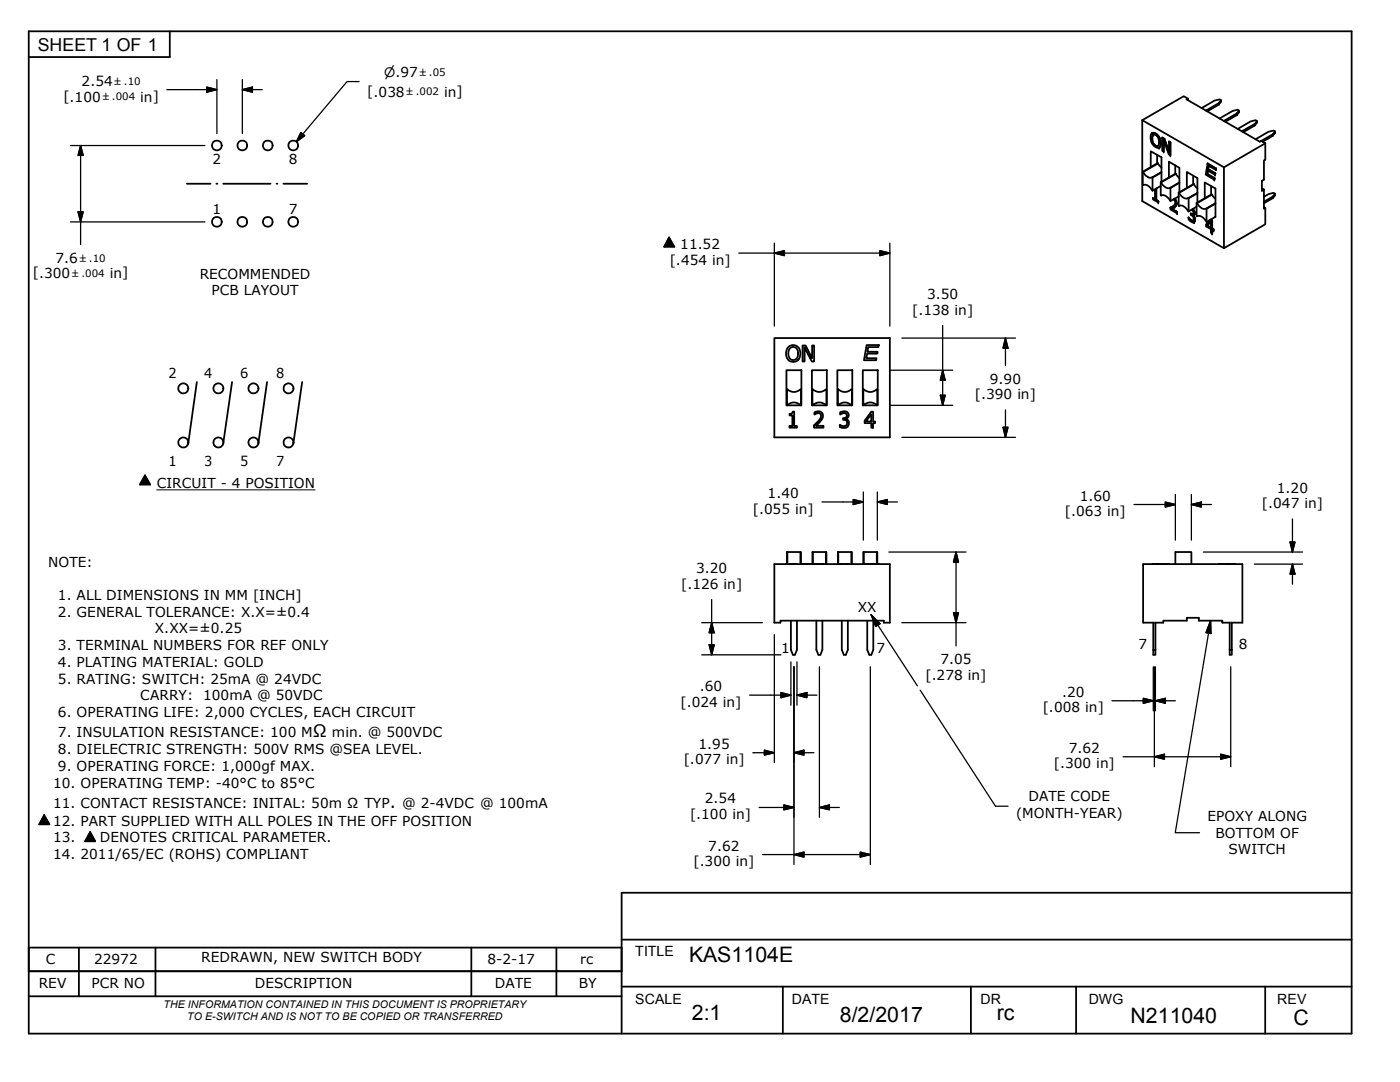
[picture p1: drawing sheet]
<svg xmlns="http://www.w3.org/2000/svg" width="279mm" height="216mm" viewBox="0 0 279 216" stroke-linecap="round" stroke-linejoin="round" font-family="sans-serif">
<g fill="none" stroke="#000" stroke-width=".36">
<path d="M5.7 6.2h264v200h-264zM33.9 6.2v5.2h-28.2M237.1 19.7l-.3 .1 14.6 8.5 .3-.2M237.1 19.7v.3M237.1 19.7l-.9-.5-8.2 4.8M243.7 20l-.3-.2-1 .3-2.6 1.5M37.3 36.7h4.7M43.2 36.7h.2M44.6 36.7h9.4M55.2 36.7h.2M56.6 36.7h4.7M228 24l16.3 9.4"/>
<path d="M228 24v16.1l16.3 9.4M228 34.3v2.6a1.67 1.67 0 0 1 2 1.2l1.6-1M228 34.3h.1M228.1 34.3a1.74 1.74 0 0 0 1.9 1.1M229.7 33.4v-3.2l2.1 1.2v4.9M229.9 26.6a1.78 1.78 0 0 1 1.7 2.2v.1a.66 .66 0 0 1-.6 .6 .66 .66 0 0 1-.7-.4 2.08 2.08 0 0 1-.4-2.5zM230 26.5a1.82 1.82 0 0 1 1.6 2.2l-.2 .7M230 35.4h.1M230.1 39.5v.3l1.1 .6v-.3l-.4-.2v-2.3v2.3l.4 .2v.3M230.1 39.5l.4 .3M230.1 26.9a1.03 1.03 0 0 1 1.2 1.1v.2a.75 .75 0 0 1-.3 1 1.49 1.49 0 0 1-.9-2.3zM230.2 26.9a1.46 1.46 0 0 0 .9 2.2"/>
<path d="M230.3 37.9l.2 .1v1.8l-.4-.3M230.9 30.9v1.7M231.1 32.6l.7 .8M231.1 32.6l-3 1.7M231.1 32.6l-3.1 1.7M231.4 29.4l-.1 .1M231.6 36.4h.1M231.6 36.4v2.6h.2M231.7 36.4a1.68 1.68 0 0 0 1.9 1.1M231.7 39a1.7 1.7 0 0 1 1.9 1.1l1.6-.9M231.8 34.4l-1.8 1v2.7M231.8 34.3l-1.8 1.1"/>
<path d="M231.9 27.5l.5 .2 .9 2.6M231.9 27.5l.5 .2 .9 2.6v-2.1l.3 .2v2.6l-.3-.2-1.1-2.8v2.2l-.3-.1zM232.2 28v2.2M233.3 35.4v-3.1l2.1 1.2v4.9M233.3 28.2l.3 .2v2.6M233.6 37.5h.1M234.2 39.8l.3 .4a.81 .81 0 0 1-.7 1.1l-.2 .1M234.5 33v1.7M234.7 34.7l-3 1.7M234.7 34.7l-3.1 1.7M234.7 34.7l.7 .8M235.2 38.4l.1 .1"/>
<path d="M235.2 38.4v2.6l.1 .1M235.3 38.5a1.6 1.6 0 0 0 1.8 1M235.4 36.5l-1.8 1v2.6M235.4 36.4l-1.8 1.1M236.9 37.5v-3.2l2.1 1.2v4.9M237.1 39.5l.1 .1M238.1 35.1v1.6M238.3 36.7l-3 1.8M238.3 36.7l-3.1 1.7M238.3 36.7l.7 .9M239 38.6l-1.8 1v2.6M239 38.5l-1.9 1"/>
<path d="M240.4 39.6v-3.2l2.2 1.2-.1 5.7M241 32.6l1.7 1v.3l-1.5-.8-.1 .7 1.4 .8v.3l-1.4-.8-.2 .6 1.5 .9-.1 .3-1.7-1.1zM241 32.6l1.7 1M241.1 34.1l-.2 .6 1.5 .9-.1 .3M241.1 33.8h.1M241.1 33.8l1.4 .8v.3M241.2 33.1l-.1 .7M241.7 37.1v1.7M241.9 38.8l-3 1.7M241.9 38.8l-3.1 1.7M241.9 38.8l.7 .9M242.7 33.9h.1"/>
<path d="M242.7 33.6v.3M243.2 20.6v.3M243.2 20.6l-2.6 1.5M243.2 20.6l.5-.6v.3l-.5 .6M243.2 20.9l-2.3 1.3M244.3 33.4v16.1M246.8 22.6v.4M246.8 22.6l-2.6 1.5M246.8 22.6l.5-.5v.3l-.5 .6M246.8 23l-2.3 1.3M247.3 22.1l-.3-.2-1 .2-2.6 1.5M250.4 24.7v.3"/>
<path d="M250.4 24.7l-2.6 1.5M250.4 24.7l.4-.6v.4l-.4 .5M250.4 25l-2.3 1.4M250.8 24.1l-.2-.1-1 .2-2.6 1.5M251.7 28.1l.8 .5M251.8 37.6l.4 .2M252.2 37.8v3.9l.3-.2M252.5 28.6l-8.2 4.8M252.5 28.6v3.3l-.3 .1v3.9l-.4 .2v2l.4-.3M254 27.1l-2 1.2M254 26.8v.3M254 39.2v.3"/>
<path d="M254 39.2l-1.8 1.1M254 26.8l-2.3 1.3M254 39.2l.5-.5v.3l-.5 .5M254 26.8l.5-.6v.3l-.5 .6M254 39.5l-1.8 1.1M254.5 38.7l-.4-.2-.9 .2-1 .6M254.5 26.2l-.4-.1-.9 .2-2.6 1.5M133.5 47.4l1.1 1.8h-2.1zM233.8 41.7l1.1 .6v.3M233.9 41.3l-.3 .1M234.7 41h.1M234.7 41l.1-.8-.4-.6a1.16 1.16 0 0 1 .4 1.2 1.16 1.16 0 0 1-1 .9l1.1 .6v.3l-1.3-.8v-.4"/>
<path d="M234.7 41l-.6 .5M235.3 41.1a1.78 1.78 0 0 1 1.9 1.1l1.6-.9M237.2 43.4a.96 .96 0 0 0 .9 .6M237.6 42.6h.1M237.7 42.6l.4 .1M237.8 41.9l.3 .3v.5M238.1 42.9l.2 .3a.9 .9 0 0 1 0 1.1M238.1 42.7l-.5-.1v.3a.66 .66 0 0 1 .6 .5 .66 .66 0 0 1-.2 .6l-.4-.1-.4-.5a.95 .95 0 0 0 1.1 .9M238.3 42h.1M238.3 42l-.3-.3a.84 .84 0 0 1 .3 1.2h-.2l.4 .7v.5l-.2 .2M238.3 42a.67 .67 0 0 1 0 .9M238.8 40.5h.1"/>
<path d="M238.8 40.5v2.6h.1M238.9 40.5a1.69 1.69 0 0 0 1.8 1.1M238.9 43.2a1.71 1.71 0 0 1 1.9 1.1l1.8-1M240.7 44.8l1-1 .2 .2v1.6l.3 .1v.3l-.3-.1v.7l-.2-.1v-.8l-1-.5zM240.7 41.6l.1 .1M240.9 45l.8-.8v1.2zM241.7 44.2l-.8 .8 .8 .4M241.7 43.8l.2 .2v1.6M241.9 45.9v.7M241.9 45.6l.3 .1v.3M242.6 40.6l-1.8 1.1v2.6M242.6 40.5l-1.9 1.1"/>
<path d="M252.2 41.3l.3 .2M252.5 41.5v3.2l-8.2 4.8M39.3 76.2l-1.8 12.4M46.3 76.2l-1.8 12.4M53.3 76.2l-1.8 12.4M60.3 76.2l-1.8 12.4M154.5 67.5h23.1v19.8h-23.1zM157 73.9h2.9v7h-2.9zM157.1 77.7a2.09 2.09 0 0 0 2.8 0v3.2a1.98 1.98 0 0 0-2.8 0zM157.4 69.2a1.51 1.51 0 0 1 1.8 0 1.51 1.51 0 0 1 .5 1.8 1.46 1.46 0 0 1-1.9 1.1 1.46 1.46 0 0 1-.9-2zM157.6 69.6a1 1 0 0 1 1.2-.2 1 1 0 0 1 .5 1.1 1.02 1.02 0 0 1-1 1.3 1.02 1.02 0 0 1-1-1.3zM160.2 68.9h.6l1.3 2.6v-2.6h.4v3.2h-.5l-1.4-2.7v2.7h-.4z"/>
<path d="M162 73.9h3v7h-3zM162.1 77.7a2.09 2.09 0 0 0 2.8 0v3.2a1.98 1.98 0 0 0-2.8 0zM167.1 73.9h3v7h-3zM167.2 77.7a2.09 2.09 0 0 0 2.8 0v3.2a1.98 1.98 0 0 0-2.8 0zM172.2 73.9h3v7h-3zM172.3 77.7a2.09 2.09 0 0 0 2.8 0v3.2a1.98 1.98 0 0 0-2.8 0zM173 68.9h2.4l-.1 .4h-2l-.2 .9h2.1l-.1 .4h-2l-.2 .9h2v.4h-2.5zM28.9 94.8l1.1 1.9h-2.1zM157.6 82.6a.5 .5 0 0 0 .6-.5h.3v2.9h.5v.3h-1.4v-.3h.5v-2.1h-.5zM162.5 82.3a1.05 1.05 0 0 1 1.6 .1 1.05 1.05 0 0 1-.3 1.5l-.9 1.1h1.4v.3h-1.8v-.4l.3-.4a1.89 1.89 0 0 0 1-1.7 .83 .83 0 0 0-1.3-.1zM167.7 82.3a1.04 1.04 0 0 1 1.7 .7l-.2 .3-.4 .3a1 1 0 0 1 .5 1.3 1 1 0 0 1-1.4 .4l-.3-.1v-.4a.79 .79 0 0 0 1 .2 .79 .79 0 0 0 .4-.9l-.2-.3h-.5v-.4a.55 .55 0 0 0 .7-.6 .55 .55 0 0 0-1-.3l-.3 .2zM173.9 82.1h.3v2h.4v.3h-.4v.9h-.3v-.9h-1.3v-.5z"/>
<path d="M173.9 82.7v1.4h-1.1zM154.5 112.6h23.1v11.6h-1.2v-.4h-20.7v.4h-1.2zM156.9 112.5h.2v-2.3v2.4M156.9 112.5v.1M157.1 110.2h2.6v2.4M157.6 112.5v.1M159 112.5v.1M159.7 110.2h.2v2.4M160.2 112.5v.1M160.6 112.5h1.5l.1-2.3v2.4M160.6 112.5v.1M162 112.5v.1"/>
<path d="M162.2 110.2h2.6v2.4M162.5 112.5v.1M164.3 112.5v.1M164.8 110.2h.1v2.4M167.2 112.6v-2.4l.1 2.4M167.3 110.2h2.6v2.4M167.6 112.5h1.8M167.6 112.5v.1M169.4 112.5v.1M169.9 110.2h.1v2.4M172.3 112.6v-2.4l.1 2.4M172.4 110.2h2.6v2.4"/>
<path d="M172.6 112.5h1.6M172.6 112.5v.1M173.9 112.5v.1M174.2 112.5v.1M174.6 112.5v.1M175 110.2h.1v2.4M175.1 112.5h.3M175.1 112.5v.1M175.2 112.5v.1M175.3 112.5v.1M175.4 112.5v.1M228.1 112.6h19.8v11.6h-4v-.4h-4.7v-.5h-2.3v.5h-4.7v.4h-4.1z"/>
<path d="M230 112.5h.1M230 112.5v.1M230.1 112.5v.1M230.1 112.5h3.2M231 112.5v.1M231.3 112.5v.1M233.3 112.5h.1M233.3 112.5v.1M234.6 112.6v-2.4h3.2v2.4M243.2 112.5h.1M243.2 112.5v.1M243.3 112.5v.1"/>
<path d="M243.6 112.5h2.9M243.6 112.5v.1M243.9 112.5v.1M244.9 112.5v.1M245.2 112.5v.1M246.1 112.5v.1M246.5 112.5v.1M159 123.8v5.9l-.4 1h-.4l-.4-1v-5.9M164.1 123.8v5.9l-.4 1h-.4l-.4-1v-5.9M169.2 123.8v5.9l-.4 1h-.4l-.4-1v-5.9M174.3 123.8v5.9l-.4 1h-.4l-.4-1v-5.9M230.2 124.2v6.5h.4v-1"/>
<path d="M230.2 129.7h.4M230.6 124.2v5.5M245.4 124.2v6.5h.4v-1M245.4 129.7h.4M245.8 124.2v5.5M8.8 162.6l1.1 1.9h-2.1zM18 166l1 1.9h-2zM269.7 178.1h-145.6v28.1M5.7 198.8h118.4M15.7 189.1v9.7M31 189.1v9.7M94.1 189.1v9.7"/>
<path d="M111 189.1v9.7M124.1 189.1h-118.4v4.7h118.4h-118.4M124.1 187.5h145.6M124.1 196.9h145.6M156.2 196.9v9.3M193.8 196.9v9.3M214.8 196.9v9.3M252.5 196.9v9.3"/>
<circle cx="43.3" cy="29" r=".97"/>
<circle cx="48.3" cy="29" r=".97"/>
<circle cx="53.4" cy="29" r=".97"/>
<circle cx="58.5" cy="29" r=".97"/>
<circle cx="43.3" cy="44.3" r=".97"/>
<circle cx="48.3" cy="44.3" r=".97"/>
<circle cx="53.4" cy="44.3" r=".97"/>
<circle cx="58.5" cy="44.3" r=".97"/>
<circle cx="36.6" cy="77.5" r="1"/>
<circle cx="43.6" cy="77.5" r="1"/>
<circle cx="50.6" cy="77.5" r="1"/>
<circle cx="57.6" cy="77.5" r=".99"/>
<circle cx="36.6" cy="88.3" r="1"/>
<circle cx="43.6" cy="88.3" r="1"/>
<circle cx="50.6" cy="88.3" r="1"/>
<circle cx="57.6" cy="88.3" r=".99"/>
</g>
<g fill="#000">
<circle cx="230" cy="27.6" r=".18"/>
<circle cx="230" cy="26.5" r=".18"/>
<circle cx="230.1" cy="26.9" r=".18"/>
<circle cx="230.6" cy="29.1" r=".18"/>
<circle cx="230.6" cy="26.6" r=".18"/>
<circle cx="230.8" cy="39.9" r=".18"/>
<circle cx="231.3" cy="29.5" r=".18"/>
<circle cx="231.4" cy="27.4" r=".18"/>
<circle cx="231.4" cy="29.4" r=".18"/>
<circle cx="231.6" cy="28.6" r=".18"/>
<circle cx="231.9" cy="27.5" r=".18"/>
<circle cx="232.2" cy="30.2" r=".18"/>
<circle cx="232.4" cy="27.7" r=".18"/>
<circle cx="233.3" cy="28.2" r=".18"/>
<circle cx="233.6" cy="28.4" r=".18"/>
<circle cx="233.6" cy="31" r=".18"/>
<circle cx="240.9" cy="34.7" r=".18"/>
<circle cx="241" cy="32.6" r=".18"/>
<circle cx="242.3" cy="35.9" r=".18"/>
<circle cx="242.4" cy="35.6" r=".18"/>
<circle cx="242.5" cy="34.9" r=".18"/>
<circle cx="242.5" cy="34.6" r=".18"/>
<circle cx="242.7" cy="33.6" r=".18"/>
<circle cx="231.2" cy="40.1" r=".18"/>
<circle cx="231.2" cy="40.4" r=".18"/>
<circle cx="234.1" cy="41.5" r=".18"/>
<circle cx="234.4" cy="41.3" r=".18"/>
<circle cx="234.8" cy="40.6" r=".18"/>
<circle cx="234.9" cy="42.3" r=".18"/>
<circle cx="234.9" cy="42.6" r=".18"/>
<circle cx="237.2" cy="43.4" r=".18"/>
<circle cx="237.7" cy="42.7" r=".18"/>
<circle cx="237.8" cy="44" r=".18"/>
<circle cx="238.1" cy="42.9" r=".18"/>
<circle cx="238.3" cy="42.9" r=".18"/>
<circle cx="238.3" cy="44.3" r=".18"/>
<circle cx="238.4" cy="43.3" r=".18"/>
<circle cx="238.5" cy="42.6" r=".18"/>
<circle cx="238.5" cy="43.9" r=".18"/>
<circle cx="240.9" cy="45" r=".18"/>
<circle cx="241.7" cy="43.8" r=".18"/>
<circle cx="241.9" cy="46.6" r=".18"/>
<circle cx="241.9" cy="44" r=".18"/>
<circle cx="242.2" cy="46" r=".18"/>
<circle cx="242.2" cy="45.7" r=".18"/>
</g>
<path d="M133.5 47.4l1.1 1.8h-2.1zM28.9 94.8l1.1 1.9h-2.1zM8.8 162.6l1.1 1.9h-2.1zM18 166l1 1.9h-2z" fill="#000" stroke="#000" stroke-width=".2"/>
<path d="M31.3 97.7h31.6" fill="none" stroke="#000" stroke-width=".2"/>
<g fill="none" stroke="#000" stroke-width=".25">
<path d="M33.3 17.9h10M41.3 17.4l2 .5-2 .5zM43.3 15.9v10.7M48.4 17.9l2-.5v1zM48.4 15.9v10.7M52.3 17.9h-3.9M71.7 16.3h-2.4l-10.1 12M14.1 29h26.8M16.1 29v19.8M16.1 29l.5 2h-1zM60 26.4l.8 .7-1.6 1.2zM14.1 44.3h26.8"/>
<path d="M15.6 42.3h1l-.5 2zM147.4 50.5h30.2M154.5 50.5l2-.5v1zM154.5 48.5v16.6M175.6 50l2 .5-2 .5zM177.6 48.5v16.6M177.6 73.9h12.5M180 67.5h22.7M187.7 78.9h.9l-.5 2zM188.1 73.9l.5 2h-.9zM188.1 64.9v16M200.7 67.5v5.4"/>
<path d="M200.7 67.5l.5 2h-1zM170.3 99.7l2 .5-2 .5zM172.3 98.2v9.6M175.1 98.2v9.6M177.6 80.9h12.5M180 87.3h22.7M200.2 85.3h1l-.5 2zM200.7 81.8v5.5M234.6 98.7v9.1M237.8 98.7v9.1M142 119.6v11.1M164 100.2h8.3"/>
<path d="M175.1 100.2l2-.5v1zM175.1 100.2h4M177.4 110.2h15.4M190.8 110.2l.5 2h-1zM190.8 110.2v18.7M232.6 100.2l2 .5-2 .5zM234.6 100.7h-8.3M237.8 100.7l2-.5v1zM237.8 100.7h4M240.2 110.2h19.7M250.3 112.6h9.6M257.5 108.2h.9l-.5 2z"/>
<path d="M257.9 112.6l.5 2h-.9zM257.9 103.5v6.7M257.9 112.6v4M140 130.7h15.9M140 124.2h12.1M141.5 128.7h1l-.5 2zM142 124.2l.5 2.1h-1zM149.6 138.7h8.2M154.5 126.6v25.6M155.9 138.2l1.9 .5-1.9 .5zM157.8 132.1v8.6M158.5 133.1v39.4"/>
<path d="M159 138.7l2-.5v1zM159 138.7h4M159 132.1v8.6M163.5 133.1v30M173.7 133.1v39.4M173.8 122.6l9.3 14.3M173.8 122.6l1.8 1.9-.8 .5zM180 124.2h12.8M183.6 137.7l15.1 23.2h2.5M190.3 122.3h1l-.5 1.9zM228.2 139.3l2 .5-2 .5zM230.2 139.8h-8.3"/>
<path d="M230.2 133.1v8.7M230.4 133.1v19.9M230.6 139.8h4M230.6 133.1v8.7M230.6 139.8l2-.5v1zM241.6 123.8l-7.1 42.4h4.9M241.6 123.8l.1 2.6-1-.2zM245.6 133.1v19.9M150.2 150.2h4.3M152.5 149.7l2 .5-2 .5zM158.5 150.2l1.9-.5v1zM162.4 150.2h-3.9"/>
<path d="M224.1 151h21.5M230.4 151l2-.5v1zM243.6 150.5l2 .5-2 .5zM151.5 161.1h7M152.2 170.5h21.5M156.4 160.6l2.1 .5-2.1 .5zM158.5 170.5l1.9-.5v1zM163.5 161.1l2-.5v1zM163.5 161.1h4M171.7 170l2 .5-2 .5z"/>
</g>
<g fill="#000" stroke="#000" stroke-width=".25">
<path d="M41.3 17.4l2 .5-2 .5zM48.4 17.9l2-.5v1zM16.1 29l.5 2h-1zM60 26.4l.8 .7-1.6 1.2zM15.6 42.3h1l-.5 2zM154.5 50.5l2-.5v1zM175.6 50l2 .5-2 .5zM187.7 78.9h.9l-.5 2zM188.1 73.9l.5 2h-.9zM200.7 67.5l.5 2h-1zM175.1 100.2l2-.5v1zM200.2 85.3h1l-.5 2z"/>
<path d="M170.3 99.7l2 .5-2 .5zM190.8 110.2l.5 2h-1zM232.6 100.2l2 .5-2 .5zM237.8 100.7l2-.5v1zM257.5 108.2h.9l-.5 2zM257.9 112.6l.5 2h-.9zM141.5 128.7h1l-.5 2zM142 124.2l.5 2.1h-1zM155.9 138.2l1.9 .5-1.9 .5zM159 138.7l2-.5v1zM173.8 122.6l1.8 1.9-.8 .5zM190.3 122.3h1l-.5 1.9z"/>
<path d="M230.6 139.8l2-.5v1zM241.6 123.8l.1 2.6-1-.2zM152.5 149.7l2 .5-2 .5zM158.5 150.2l1.9-.5v1zM228.2 139.3l2 .5-2 .5zM230.4 151l2-.5v1zM243.6 150.5l2 .5-2 .5zM156.4 160.6l2.1 .5-2.1 .5zM158.5 170.5l1.9-.5v1zM163.5 161.1l2-.5v1zM171.7 170l2 .5-2 .5z"/>
</g>
<g font-size="4.3">
<text x="137.5" y="191.9">KAS1104E</text>
<text x="138.1" y="203.5">2:1</text>
<text x="167.6" y="203.9">8/2/2017</text>
<text x="198.9" y="203.5">rc</text>
<text x="225.6" y="204.1">N211040</text>
<text x="258.2" y="204.6">C</text>
</g>
<text font-size="3.5" x="7.5" y="10.2">SHEET 1 OF 1</text>
<g font-size="3.4">
<text x="62.5" y="147">Ω</text>
<text x="77.8" y="161.2">.</text>
</g>
<g font-size="2.8">
<text x="126.8" y="190.7">TITLE</text>
<text x="126.8" y="200.3">SCALE</text>
<text x="158" y="200.3">DATE</text>
<text x="195.7" y="200.3">DR</text>
<text x="217.3" y="200.3">DWG</text>
<text x="254.9" y="200.3">REV</text>
</g>
<g font-size="2.7">
<text x="16.3" y="17.2">2.54</text>
<text x="12.7" y="20.1">[.100</text>
<text x="28" y="20.3">in]</text>
<text x="73.3" y="19.1">[.038</text>
<text x="88.6" y="19.3">in]</text>
<text x="42.4" y="32.7">2</text>
<text x="57.7" y="32.7">8</text>
<text x="42.4" y="42.7">1</text>
<text x="57.7" y="42.7">7</text>
<text x="11.1" y="52.5">7.6</text>
<text x="133.6" y="52.8">[.454 in]</text>
<text x="135.8" y="49.7">11.52</text>
<text x="6.6" y="55.3">[.300</text>
<text x="21.9" y="55.5">in]</text>
<text x="39.9" y="55.6">RECOMMENDED</text>
<text x="42.2" y="58.9">PCB LAYOUT</text>
<text x="185" y="59.7">3.50</text>
<text x="182" y="62.8">[.138 in]</text>
<text x="33.6" y="75.4">2</text>
<text x="40.8" y="75.4">4</text>
<text x="47.9" y="75.4">6</text>
<text x="55.1" y="75.4">8</text>
<text x="197.5" y="76.6">9.90</text>
<text x="194.5" y="79.7">[.390 in]</text>
<text x="33.6" y="93">1</text>
<text x="40.8" y="93">3</text>
<text x="47.9" y="93">5</text>
<text x="55.1" y="93">7</text>
<text x="31.3" y="97.3">CIRCUIT - 4 POSITION</text>
<text x="153.2" y="99.4">1.40</text>
<text x="215.5" y="99.9">1.60</text>
<text x="251.8" y="101.4">[.047 in]</text>
<text x="254.8" y="98.3">1.20</text>
<text x="150.2" y="102.5">[.055 in]</text>
<text x="212.5" y="103">[.063 in]</text>
<text x="9.6" y="113.1">NOTE:</text>
<text x="11.6" y="119.7">1. ALL DIMENSIONS IN MM [INCH]</text>
<text x="135.9" y="117.5">[.126 in]</text>
<text x="138.9" y="114.4">3.20</text>
<text x="11.6" y="123.1">2. GENERAL TOLERANCE: X.X=±0.4</text>
<text x="171.2" y="122.2">XX</text>
<text x="11.6" y="129.7">3. TERMINAL NUMBERS FOR REF ONLY</text>
<text x="30.9" y="126.4">X.XX=±0.25</text>
<text x="155.9" y="130.3">1</text>
<text x="174.9" y="130.3">7</text>
<text x="227.2" y="129.4">7</text>
<text x="247.2" y="129.4">8</text>
<text x="11.6" y="133.1">4. PLATING MATERIAL: GOLD</text>
<text x="11.6" y="136.4">5. RATING: SWITCH: 25mA @ 24VDC</text>
<text x="139.7" y="137.9">.60</text>
<text x="184.7" y="135.6">[.278 in]</text>
<text x="187.7" y="132.5">7.05</text>
<text x="11.6" y="143">6. OPERATING LIFE: 2,000 CYCLES, EACH CIRCUIT</text>
<text x="28" y="139.7">CARRY:</text>
<text x="40.5" y="139.7">100mA @ 50VDC</text>
<text x="135.8" y="141">[.024 in]</text>
<text x="208.1" y="142.1">[.008 in]</text>
<text x="212" y="139">.20</text>
<text x="11.6" y="147">7. INSULATION RESISTANCE: 100 M</text>
<text x="66.3" y="147">min. @ 500VDC</text>
<text x="139.4" y="149.4">1.95</text>
<text x="11.6" y="150.5">8. DIELECTRIC STRENGTH: 500V RMS @SEA LEVEL.</text>
<text x="11.6" y="153.9">9. OPERATING FORCE: 1,000gf MAX.</text>
<text x="136.4" y="152.5">[.077 in]</text>
<text x="210.3" y="153.3">[.300 in]</text>
<text x="213.3" y="150.2">7.62</text>
<text x="10.6" y="157.2">10. OPERATING TEMP: -40°C to 85°C</text>
<text x="10.6" y="161.2">11. CONTACT RESISTANCE: INITAL: 50m Ω TYP</text>
<text x="80.2" y="161.2">@ 2-4VDC @ 100mA</text>
<text x="140.7" y="160.3">2.54</text>
<text x="205.2" y="159.9">DATE CODE</text>
<text x="10.6" y="164.7">12. PART SUPPLIED WITH ALL POLES IN THE OFF POSITION</text>
<text x="137.7" y="163.4">[.100 in]</text>
<text x="202.8" y="163.2">(MONTH-YEAR)</text>
<text x="241" y="163.8">EPOXY ALONG</text>
<text x="242.6" y="167.2">BOTTOM OF</text>
<text x="10.6" y="168">13.</text>
<text x="10.6" y="171.4">14. 2011/65/EC (ROHS) COMPLIANT</text>
<text x="19.9" y="168">DENOTES CRITICAL PARAMETER.</text>
<text x="138.4" y="172.8">[.300 in]</text>
<text x="141.4" y="169.7">7.62</text>
<text x="245.2" y="170.5">SWITCH</text>
<text x="40.2" y="191.9">REDRAWN, NEW SWITCH BODY</text>
<text x="7.7" y="197.2">REV</text>
<text x="9.2" y="192.4">C</text>
<text x="18.3" y="197.2">PCR NO</text>
<text x="18.8" y="192.4">22972</text>
<text x="50.9" y="197.2">DESCRIPTION</text>
<text x="97.3" y="192.4">8-2-17</text>
<text x="98.8" y="197.2">DATE</text>
<text x="115.5" y="197.2">BY</text>
<text x="115.8" y="192.4">rc</text>
</g>
<text font-size="2.6" x="76.7" y="15.4">⌀.97</text>
<g font-size="2.1">
<text x="32.6" y="201.2">THE INFORMATION CONTAINED IN THIS DOCUMENT IS PROPRIETARY</text>
<text x="37.4" y="203.6">TO E-SWITCH AND IS NOT TO BE COPIED OR TRANSFERRED</text>
</g>
<g font-size="2">
<text x="22.9" y="17">±.10</text>
<text x="83.8" y="15.1">±.05</text>
<text x="20.5" y="20">±.004</text>
<text x="81.2" y="19">±.002</text>
<text x="15.9" y="52.2">±.10</text>
<text x="14.4" y="55.3">±.004</text>
</g>
</svg>
